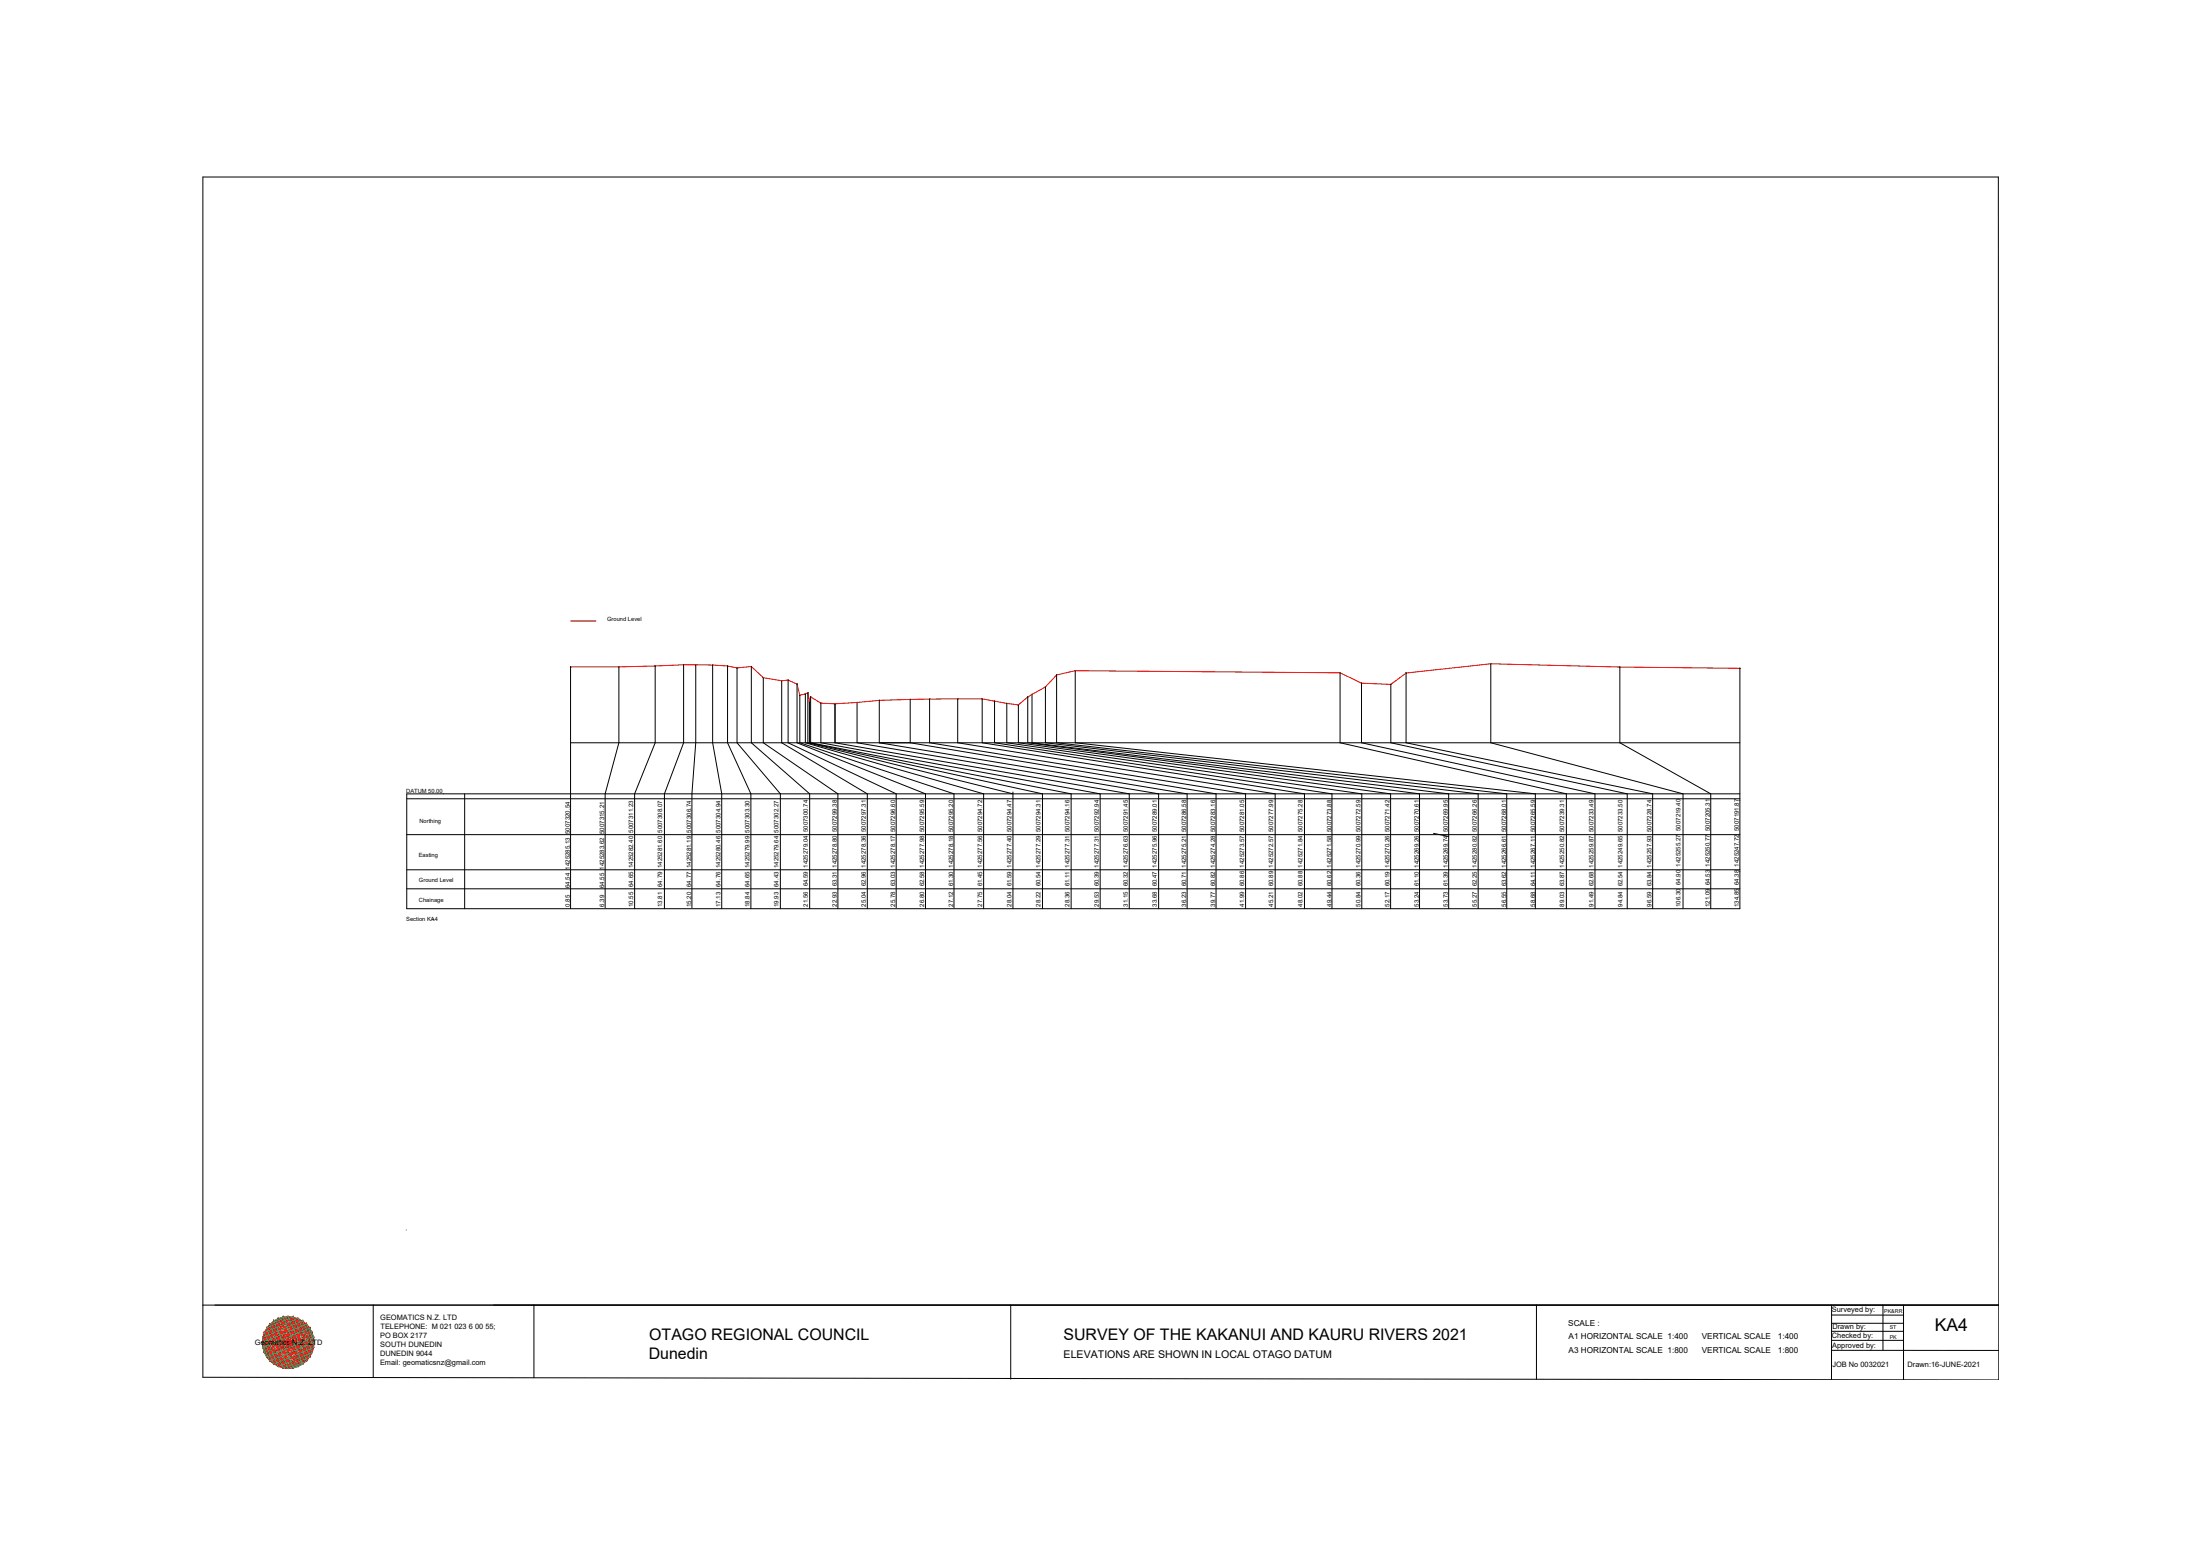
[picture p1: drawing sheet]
<svg xmlns="http://www.w3.org/2000/svg" width="420mm" height="297mm" viewBox="0 0 420 297" stroke-linecap="round" stroke-linejoin="round" font-family="sans-serif">
<!-- layer: 0 -->
<g fill="none" stroke="#000" stroke-width=".19">
<path d="M38.7 33.8h342.9l.1 229.6-343-.5zM108.9 127.3h.1M109 127.3v46.2M118.2 127.3h.1M118.2 127.3v14.5l-2.6 9.7v21.8M125.1 127.1l.1 .1M125.1 127.1v14.7l-3.9 9.7v22M125.2 127.1l-.1 .1M130.6 126.9v14.9l-3.7 9.7v22M132.9 126.9v.1M132.9 126.9v14.9l-.8 9.7v21.8M136.1 126.9v.1"/>
<path d="M136.1 127v14.8l1.7 9.7v22M138.9 127.1l.1 .1M138.9 127.1v14.7l4.5 9.7v22M139 127.1l-.1 .1M140.7 127.5h.1M140.8 127.5v14.3l8.2 9.7v22M143.5 127.2v.1M143.5 127.2v14.6l11.1 9.7v22M145.7 129.3l.1 .1M145.8 129.3v12.5l14.2 9.7v22M149.3 129.9v.1M149.3 130v11.8l16.3 9.7v22"/>
<path d="M150.5 129.8v.1M150.5 129.9v11.9l20.7 9.7v21.8M152.2 130.6h.1M152.2 130.6v11.2l24.6 9.7v22M152.7 132.7h.1M152.7 132.7v9.1l29.5 9.7v21.8M152.8 132.7h-.1M153.8 132.4v.1M153.8 132.4v9.4l34.1 9.7v22M154.3 132.2v.1M154.3 132.2v9.6l39.2 9.7v22M154.6 134h.1"/>
<path d="M154.6 134v7.8l44.5 9.7v22M154.8 133v.1M154.8 133.1v8.7l49.8 9.7v22M156.8 134.2v7.6l53.3 9.7v22M159.5 134.4v7.4l56.2 9.7v22M159.5 134.3l-.1 .1M163.7 134.1h.1M163.7 134.1v7.7l57.6 9.7v22M167.9 133.7h.1M167.9 133.7v8.1l58.8 9.7v22M173.8 133.5h.1M173.8 133.5v8.3l58.4 9.7v22"/>
<path d="M173.9 133.5h-.1M177.5 133.4l.1 .1M177.5 133.5v8.3l60.4 9.7v22M177.6 133.4l-.1 .1M182.9 133.4v8.4l60.6 9.7v22M182.9 133.4h.1M187.6 133.4h.1M187.6 133.4v8.4l61.5 9.7v22M189.9 133.8l.1 .1M189.9 133.8v8l64.5 9.7v22M190 133.8l-.1 .1M192.3 134.3h.1"/>
<path d="M192.3 134.3v7.5l67.8 9.7v22M194.5 134.5v.1M194.5 134.6v7.2l71.1 9.7v22M196.3 133.1v8.7l74.8 9.7v22M196.3 133v.1M197.1 132.5v9.3l79.6 9.7v22M199.6 131.1l.1 .1M199.7 131.1v10.7l82.6 9.7v22M199.7 131.1l-.1 .1M201.8 128.8v.1M201.8 128.8v13l86 9.7v22M205.3 128l.1 .1"/>
<path d="M205.3 128v13.8l87.9 9.7v22M205.4 128l-.1 .1M255.9 128.4v.1M255.9 128.4v13.4l43.2 9.7v22M260 130.4h.1M260.1 130.4l-.1 11.4 44.6 9.7v22M265.6 130.6v.1M265.6 130.7v11.1l45.2 9.7v22M268.5 128.5h.1M268.5 128.5v13.3l47.1 9.7v22M268.6 128.5h-.1M284.7 126.7h.1"/>
<path d="M284.7 126.7v15.1l36.7 9.7v22M309.3 127.3l.1 .1M309.4 127.3v14.5l17.3 9.7v22M332.3 127.6h.1M332.3 127.6v45.9h-254.6v-21.9l254.6-.1M77.7 159.3h254.6M77.7 152.5h254.6M88.7 151.5v22M109 141.8h223.3M193.5 151.4h.1M273.8 159.1l2.9 .6M77.7 169.7h254.6"/>
<path d="M77.7 166h254.6M82.7 175.6h.1M38.7 249.1h343M71.3 249.1v13.9M102 249.1v13.9M193 249.1v14.2M293.4 249.1v14.2M349.8 254.1h13.7M349.8 255.9h13.7M349.8 257.8h31.9M349.8 251l13.7 .1M349.8 249.1v14.3"/>
<path d="M349.8 252.6h13.7M359.6 249.1v8.6M363.5 249.2v14.2"/>
<circle cx="109" cy="127.3" r=".02"/>
<circle cx="118.2" cy="127.3" r=".02"/>
<circle cx="125.1" cy="127.1" r=".02"/>
<circle cx="130.6" cy="126.9" r=".02"/>
<circle cx="132.9" cy="126.9" r=".02"/>
<circle cx="136.1" cy="127" r=".02"/>
<circle cx="138.9" cy="127.1" r=".02"/>
<circle cx="140.8" cy="127.5" r=".02"/>
<circle cx="143.5" cy="127.2" r=".02"/>
<circle cx="145.8" cy="129.4" r=".02"/>
<circle cx="149.3" cy="129.9" r=".02"/>
<circle cx="150.5" cy="129.8" r=".02"/>
<circle cx="152.2" cy="130.6" r=".02"/>
<circle cx="152.7" cy="132.7" r=".02"/>
<circle cx="153.8" cy="132.5" r=".02"/>
<circle cx="154.3" cy="132.2" r=".02"/>
<circle cx="154.6" cy="134" r=".02"/>
<circle cx="154.8" cy="133" r=".02"/>
<circle cx="159.5" cy="134.4" r=".02"/>
<circle cx="163.7" cy="134.1" r=".02"/>
<circle cx="167.9" cy="133.7" r=".02"/>
<circle cx="173.8" cy="133.5" r=".02"/>
<circle cx="177.5" cy="133.5" r=".02"/>
<circle cx="182.9" cy="133.4" r=".02"/>
<circle cx="187.6" cy="133.4" r=".02"/>
<circle cx="189.9" cy="133.8" r=".02"/>
<circle cx="192.3" cy="134.3" r=".02"/>
<circle cx="194.5" cy="134.6" r=".02"/>
<circle cx="196.3" cy="133" r=".02"/>
<circle cx="197.1" cy="132.6" r=".02"/>
<circle cx="199.6" cy="131.1" r=".02"/>
<circle cx="201.8" cy="128.8" r=".02"/>
<circle cx="205.3" cy="128" r=".02"/>
<circle cx="255.9" cy="128.4" r=".02"/>
<circle cx="260" cy="130.4" r=".02"/>
<circle cx="265.6" cy="130.6" r=".02"/>
<circle cx="268.5" cy="128.5" r=".02"/>
<circle cx="284.7" cy="126.7" r=".02"/>
<circle cx="309.4" cy="127.3" r=".02"/>
<circle cx="332.3" cy="127.6" r=".02"/>
</g>
<!-- layer: geo -->
<g fill="none" stroke="#545454" stroke-width=".19">
<path d="M50.1 256.3h9.9M50.2 255.3h9.7v2h-9.7zM50.4 254.4h9.2v3.8h-9.2l.1-3.8M50.5 254.4h.1M50.9 253.5h8.3v5.6l-8.3-.1zM52.3 252.1h.1M52.3 252.1h5.5v8.3h-5.5zM53.1 251.7h3.8v9.2h-3.8zM54.1 251.4h1.9v9.8h-1.9zM55 251.3v10M58.6 252.8v7h-7.1v-7h7.1M59.2 253.5h.1"/>
<path d="M59.9 255.3h.1"/>
</g>
<g fill="none" stroke="#ff0" stroke-width=".19">
<path d="M50.1 256.3l4.9-5 5 5-5 4.9-4.8-4.9M50.2 255.3l3.9-3.9 5.8 5.9-3.9 3.9zM50.4 258.2l6.5-6.5 2.7 2.7-6.5 6.5zM50.4 254.4l6.5 6.5 2.7-2.7-6.5-6.5-2.6 2.7M51.5 259.8h.1M51.5 252.8l7.1 7M52.3 252.1l6.9 6.9-1.4 1.4-6.9-6.9zM56 251.4l3.9 3.9-5.8 5.9-3.9-3.9zM57.8 252.1l1.4 1.4-6.9 6.9-1.4-1.3zM58.6 252.7h.1M58.6 252.8l-7.1 7M58.6 259.8h.1"/>
<path d="M56 261.2h.1"/>
</g>
<g fill="none" stroke="#00b85c" stroke-width=".19">
<path d="M50.1 256.3l8.5-3.5 1.4 3.5-8.5 3.5zM50.2 255.3l7.6-3.2 2.1 5.2-7.6 3.1zM50.2 257.3l9-3.8 .7 1.8-9 3.8zM50.9 253.5l5.1-2.1 3.2 7.7-5.1 2.1zM52.3 252.1l1.8-.7 3.7 9-1.8 .8zM53.1 251.7l1.9 4.6M55 256.3l1.9 4.6M55 256.3l-4.6 1.9M56.9 251.7l-3.8 9.2M56.9 251.7l2.7 6.5M56.9 251.7l-6.4 2.7M58.6 259.8l-3.6-8.5-3.5 1.5 3.5 8.5 3.6-1.5"/>
<path d="M59.6 258.2l-9.2-3.8 2.7 6.5M59.6 254.4l-4.6 1.9M59.6 258.2l-6.5 2.7"/>
</g>
<g fill="none" stroke="#f00" stroke-width=".19">
<path d="M50.1 256.3l.4 1.9M50.1 256.3l3 4.6M50.1 256.3l6.8 4.6M50.1 256.3l9.5 1.9M50.1 256.3h.1M50.2 257.3h.1M50.2 255.3h.1M50.2 255.3l4.8 1M50.2 255.3l.7 3.7M50.2 255.3l3.9 5.9M50.2 257.3l2.1 3.1M50.2 255.3l7.6 5.1"/>
<path d="M50.2 257.3l5.8 3.9M50.2 257.3l9 1.7M50.4 254.4l-.3 1.9M50.5 254.4h.1M50.5 254.4l1 5.4M50.5 254.4l4.5 6.9M50.5 258.2l1 1.6M50.5 258.2l4.5 3.1M50.5 254.4l8.1 5.4M50.5 254.4l9.5 1.9M50.5 258.2l8.1 1.6M50.5 258.2h.1"/>
<path d="M50.9 259h.1M50.9 253.5h.1M50.9 253.5l4.1 2.8M50.9 253.5l1.4 6.9M50.9 253.5l5.1 7.7M50.9 259l3.2 2.2M50.9 253.5l9 1.8M50.9 259l6.9 1.4M50.9 253.5l-.7 3.8M51.5 252.8h.1M51.5 252.8l1.6 8.1M51.5 252.8l5.4 8.1"/>
<path d="M51.5 252.8l-1 1.6M51.5 259.8l5.4 1.1M51.5 252.8l8.1 5.4M51.5 259.8l1.6 1.1M51.5 259.8l5.4-8.1-1.9 9.6M51.5 252.8l8.1 1.6M51.5 252.8l-1 5.4M51.6 259.8h.1M52.3 252.1h.1M52.3 252.1l5.5 8.3M52.3 252.1l1.8 9.1M52.3 252.1l7.6 5.2"/>
<path d="M52.3 252.1l-2.1 3.2M52.3 252.1l6.9 1.4M52.3 252.1l-1.4 6.9M53.1 251.7h.1M53.1 251.7l1.9 9.6M53.1 251.7l5.5 8.1M53.1 251.7l-1.6 1.1M53.1 251.7l6.9 4.6M53.1 251.7l-3 4.6M53.1 251.7l5.5 1.1M53.1 251.7l-1.6 8.1M54.1 251.4h.1"/>
<path d="M54.1 251.4l1.9 9.8M54.1 251.4l-3.2 2.1M54.1 251.4l-3.9 5.8M54.1 251.4l3.7 .7M54.1 251.4l-1.8 9M55 251.3h.1M55 256.3l4.2 2.8M55 256.3l4.9 1M55 251.3l1.9 9.6M55 251.3l-1.9 .4M55 251.3l4.6 6.9M55 251.3l-4.5 3.1"/>
<path d="M55 251.3l4.6 3.1M55 251.3l-4.5 6.9M55 251.3l1.9 .4M55 251.3l-1.9 9.6M56 251.4h.1M56 251.4l-1.9 9.8M56 251.4l1.8 9M56 251.4l-3.7 .7M56 251.4l3.9 5.9M56 251.4l-5.8 3.9M56 251.4l3.2 2.1M56 251.4l-5.1 7.6"/>
<path d="M56.9 251.7h.1M56.9 251.7l1.7 8.1M56.9 251.7l-5.4 1.1M56.9 251.7l3.1 4.6M56.9 251.7l-6.8 4.6M56.9 251.7l1.7 1.1M57.8 252.1h.1M57.8 252.1l-5.5 8.3M57.8 252.1l1.4 7M57.8 252.1l-6.9 1.4M57.8 252.1l2.1 3.2M57.8 252.1l-7.6 5.2"/>
<path d="M57.8 252.1l-1.8 9.1M58.5 252.8h.1M58.6 252.8l1 5.4M58.6 252.8l-8.1 1.6M58.6 259.8l-5.5 1.1M58.6 252.8l1 1.6M58.6 252.8l-8.1 5.4M58.6 252.8l-5.5 8.1M58.6 252.8l-1.7 8.1M58.6 259.8h.1M59.2 253.5h.1M59.2 259h.1"/>
<path d="M59.2 253.5l-8.3 5.6M59.2 253.5l.7 3.8M59.2 253.5l-9 1.8M59.2 259l-6.9 1.4M59.2 259l-3.2 2.2M59.2 253.5l-5.1 7.7M59.2 253.5l-1.4 6.9M59.6 254.4h.1M59.6 258.1h.1M59.6 254.4l.4 1.9M59.6 258.2l-8.1 1.6M59.6 258.2l-4.6 3.1"/>
<path d="M59.6 258.2l-1 1.6-1.7 1.1M59.6 254.4l-1 5.4M59.6 254.4l-9.5 1.9M59.6 254.4l-8.1 5.4M59.6 254.4l-4.6 6.9M59.9 255.3h.1M59.9 257.3h.1M59.9 255.3l-9.7 2M59.9 257.3l-9 1.7M59.9 255.3l-5.8-3.9 5.1 7.6M59.9 255.3l-7.6 5.1M59.9 257.3l-5.8 3.9"/>
<path d="M59.9 255.3l-3.9 5.9M59.9 257.3l-2.1 3.1M59.9 255.3l-.7 3.7M60 256.3h.1M60 256.3l-9.5 1.9M60 256.3l-6.9 4.6M60 256.3l-3.1 4.6M60 256.3l-.4 1.9M52.3 260.4h.1M52.3 260.4l3.7 .8M53.1 260.9l1.9 .4M53.2 260.9h.1"/>
<path d="M54.1 261.2h.1M55.1 261.2h.1M56 261.2h.1M56.9 260.9l-1.9 .4M57 260.8h.1M57.8 260.4h.1M57.8 260.4l-3.7 .8"/>
</g>
<!-- layer: 0 -->
<g fill="none" stroke="#991b1e" stroke-width=".19">
<path d="M156.7 134.2l.1 .1M156.8 134.2l-.1 .1"/>
<circle cx="156.8" cy="134.2" r=".02"/>
</g>
<path d="M109 118.5h4.8M109 127.3l16.1-.2a101.2 101.2 0 0 1 13.8 0l1.9 .4 2.7-.3 2.3 2.2 3.5 .6 1.2-.2 1.7 .8 .5 2.1 1.6-.5 .3 1.8 .2-1 2 1.2 2.7 .2 8.4-.7 9.6-.2 10.1-.1 6.9 1.2 1.8-1.5 3.4-2 2.1-2.2 3.5-.9 50.6 .4 4.1 2 5.6 .3 2.9-2.2 16.2-1.8 24.7 .6 22.9 .3" fill="none" stroke="#f00" stroke-width=".19"/>
<g fill="none" stroke="#f7abae" stroke-width=".19">
<path d="M77.6 234.8h.1"/>
<circle cx="77.6" cy="234.8" r=".02"/>
</g>
<text font-size="3.4" x="369.5" y="254.1">KA4</text>
<g font-size="3">
<text x="124" y="255.9">OTAGO REGIONAL COUNCIL</text>
<text x="203.1" y="255.8">SURVEY OF THE KAKANUI AND KAURU RIVERS 2021</text>
<text x="123.9" y="259.5">Dunedin</text>
</g>
<text font-size="2" x="203.1" y="259.3">ELEVATIONS ARE SHOWN IN LOCAL OTAGO DATUM</text>
<g font-size="1.6">
<text x="299.5" y="253.1">SCALE :</text>
<text x="299.6" y="255.7">A1 HORIZONTAL SCALE 1:400</text>
<text x="325" y="255.7">VERTICAL SCALE</text>
<text x="339.5" y="255.7">1:400</text>
<text x="299.6" y="258.3">A3 HORIZONTAL SCALE 1:800</text>
<text x="325" y="258.3">VERTICAL SCALE</text>
<text x="339.5" y="258.3">1:800</text>
</g>
<g font-size="1.4">
<text x="72.6" y="252">GEOMATICS N.Z. LTD</text>
<text x="349.9" y="250.5">Surveyed by:</text>
<text x="48.6" y="256.7">Geomatics N.Z. LTD</text>
<text x="72.6" y="255.4">PO BOX 2177</text>
<text x="72.6" y="257.1">SOUTH DUNEDIN</text>
<text x="72.7" y="253.7">TELEPHONE: M 021 023 6 00 55;</text>
<text x="349.9" y="255.4">Checked by:</text>
<text x="349.9" y="257.3">Approved by:</text>
<text x="350" y="253.7">Drawn by:</text>
<text x="72.6" y="260.5">Email: geomaticsnz@gmail.com</text>
<text x="72.6" y="258.8">DUNEDIN 9044</text>
<text x="350" y="260.9">JOB No 0032021</text>
<text x="364.3" y="260.9">Drawn:16-JUNE-2021</text>
</g>
<g font-size="1.2">
<text x="108.8" y="173.1" transform="rotate(-90 108.8 173.1)">0.85</text>
<text x="108.8" y="169.6" transform="rotate(-90 108.8 169.6)">64.54 1425285.13 5007320.54</text>
<text x="115.4" y="173.1" transform="rotate(-90 115.4 173.1)">6.39</text>
<text x="115.4" y="169.6" transform="rotate(-90 115.4 169.6)">64.55 1425283.62 5007315.21</text>
<text x="120.9" y="173.2" transform="rotate(-90 120.9 173.2)">10.55</text>
<text x="120.9" y="169.3" transform="rotate(-90 120.9 169.3)">64.65 1425282.40 5007311.23</text>
<text x="126.5" y="173.2" transform="rotate(-90 126.5 173.2)">13.81</text>
<text x="126.5" y="169.3" transform="rotate(-90 126.5 169.3)">64.79 1425281.60 5007308.07</text>
<text x="132" y="173.2" transform="rotate(-90 132 173.2)">15.20</text>
<text x="132" y="169.3" transform="rotate(-90 132 169.3)">64.77 1425281.19 5007306.74</text>
<text x="137.6" y="173.2" transform="rotate(-90 137.6 173.2)">17.13</text>
<text x="137.6" y="169.3" transform="rotate(-90 137.6 169.3)">64.76 1425280.46 5007304.94</text>
<text x="143.1" y="173.2" transform="rotate(-90 143.1 173.2)">18.84</text>
<text x="143.1" y="169.3" transform="rotate(-90 143.1 169.3)">64.65 1425279.99 5007303.30</text>
<text x="148.7" y="173.2" transform="rotate(-90 148.7 173.2)">19.93</text>
<text x="148.7" y="169.3" transform="rotate(-90 148.7 169.3)">64.43 1425279.64 5007302.27</text>
<text x="154.3" y="173.1" transform="rotate(-90 154.3 173.1)">21.56</text>
<text x="154.3" y="169.2" transform="rotate(-90 154.3 169.2)">64.59 1425279.04 5007300.74</text>
<text x="159.8" y="173.1" transform="rotate(-90 159.8 173.1)">22.93</text>
<text x="159.8" y="169.2" transform="rotate(-90 159.8 169.2)">63.31 1425278.80 5007299.38</text>
<text x="165.4" y="173.1" transform="rotate(-90 165.4 173.1)">25.04</text>
<text x="165.4" y="169.2" transform="rotate(-90 165.4 169.2)">62.96 1425278.36 5007297.31</text>
<text x="170.9" y="173.1" transform="rotate(-90 170.9 173.1)">25.78</text>
<text x="170.9" y="169.2" transform="rotate(-90 170.9 169.2)">63.03 1425278.17 5007296.60</text>
<text x="176.5" y="173.1" transform="rotate(-90 176.5 173.1)">26.80</text>
<text x="176.5" y="169.2" transform="rotate(-90 176.5 169.2)">62.58 1425277.98 5007295.59</text>
<text x="182" y="173.1" transform="rotate(-90 182 173.1)">27.12</text>
<text x="182" y="169.2" transform="rotate(-90 182 169.2)">61.30 1425278.18 5007295.20</text>
<text x="187.6" y="173.1" transform="rotate(-90 187.6 173.1)">27.75</text>
<text x="187.6" y="169.2" transform="rotate(-90 187.6 169.2)">61.45 1425277.56 5007294.72</text>
<text x="193.2" y="173.1" transform="rotate(-90 193.2 173.1)">28.04</text>
<text x="193.2" y="169.2" transform="rotate(-90 193.2 169.2)">61.59 1425277.40 5007294.47</text>
<text x="198.7" y="173.1" transform="rotate(-90 198.7 173.1)">28.22</text>
<text x="198.7" y="169.2" transform="rotate(-90 198.7 169.2)">60.54 1425277.29 5007294.31</text>
<text x="204.3" y="173.1" transform="rotate(-90 204.3 173.1)">28.36</text>
<text x="204.3" y="169.2" transform="rotate(-90 204.3 169.2)">61.11 1425277.31 5007294.16</text>
<text x="209.8" y="173.1" transform="rotate(-90 209.8 173.1)">29.53</text>
<text x="209.8" y="169.2" transform="rotate(-90 209.8 169.2)">60.39 1425277.31 5007292.94</text>
<text x="215.4" y="173.1" transform="rotate(-90 215.4 173.1)">31.15</text>
<text x="215.4" y="169.2" transform="rotate(-90 215.4 169.2)">60.32 1425276.63 5007291.45</text>
<text x="220.9" y="173.1" transform="rotate(-90 220.9 173.1)">33.68</text>
<text x="220.9" y="169.2" transform="rotate(-90 220.9 169.2)">60.47 1425275.96 5007289.01</text>
<text x="226.5" y="173.1" transform="rotate(-90 226.5 173.1)">36.23</text>
<text x="226.5" y="169.2" transform="rotate(-90 226.5 169.2)">60.71 1425275.21 5007286.58</text>
<text x="232.1" y="173.1" transform="rotate(-90 232.1 173.1)">39.77</text>
<text x="232.1" y="169.2" transform="rotate(-90 232.1 169.2)">60.82 1425274.28 5007283.16</text>
<text x="237.6" y="173.1" transform="rotate(-90 237.6 173.1)">41.99</text>
<text x="237.6" y="169.2" transform="rotate(-90 237.6 169.2)">60.86 1425273.57 5007281.05</text>
<text x="243.2" y="173.1" transform="rotate(-90 243.2 173.1)">45.21</text>
<text x="243.2" y="169.2" transform="rotate(-90 243.2 169.2)">60.89 1425272.57 5007277.99</text>
<text x="248.7" y="173.1" transform="rotate(-90 248.7 173.1)">48.02</text>
<text x="248.7" y="169.2" transform="rotate(-90 248.7 169.2)">60.88 1425271.84 5007275.28</text>
<text x="254.3" y="173.1" transform="rotate(-90 254.3 173.1)">49.44</text>
<text x="254.3" y="169.2" transform="rotate(-90 254.3 169.2)">60.62 1425271.58 5007273.88</text>
<text x="259.8" y="173.1" transform="rotate(-90 259.8 173.1)">50.84</text>
<text x="259.8" y="169.2" transform="rotate(-90 259.8 169.2)">60.36 1425270.99 5007272.59</text>
<text x="265.4" y="173.1" transform="rotate(-90 265.4 173.1)">52.17</text>
<text x="265.4" y="169.2" transform="rotate(-90 265.4 169.2)">60.19 1425270.26 5007271.42</text>
<text x="271" y="173.1" transform="rotate(-90 271 173.1)">53.24</text>
<text x="271" y="169.2" transform="rotate(-90 271 169.2)">61.10 1425269.26 5007270.61</text>
<text x="276.5" y="173.1" transform="rotate(-90 276.5 173.1)">53.73</text>
<text x="276.5" y="169.2" transform="rotate(-90 276.5 169.2)">61.39 1425269.74 5007269.95</text>
<text x="282.1" y="173.1" transform="rotate(-90 282.1 173.1)">55.27</text>
<text x="282.1" y="169.2" transform="rotate(-90 282.1 169.2)">62.25 1425280.82 5007266.26</text>
<text x="287.6" y="173.1" transform="rotate(-90 287.6 173.1)">56.55</text>
<text x="287.6" y="169.2" transform="rotate(-90 287.6 169.2)">63.62 1425266.61 5007268.01</text>
<text x="293.2" y="173.1" transform="rotate(-90 293.2 173.1)">58.68</text>
<text x="293.2" y="169.2" transform="rotate(-90 293.2 169.2)">64.11 1425267.11 5007265.59</text>
<text x="298.7" y="173.1" transform="rotate(-90 298.7 173.1)">89.03</text>
<text x="298.7" y="169.2" transform="rotate(-90 298.7 169.2)">63.87 1425250.82 5007239.31</text>
<text x="304.3" y="173.1" transform="rotate(-90 304.3 173.1)">91.49</text>
<text x="304.3" y="169.2" transform="rotate(-90 304.3 169.2)">62.68 1425259.87 5007233.49</text>
<text x="309.9" y="173.1" transform="rotate(-90 309.9 173.1)">94.84</text>
<text x="309.9" y="169.2" transform="rotate(-90 309.9 169.2)">62.54 1425249.65 5007233.50</text>
<text x="315.4" y="173.1" transform="rotate(-90 315.4 173.1)">96.59</text>
<text x="315.4" y="169.2" transform="rotate(-90 315.4 169.2)">63.84 1425257.93 5007228.74</text>
<text x="321" y="173.2" transform="rotate(-90 321 173.2)">106.30 64.90 1425255.27 5007219.40</text>
<text x="326.5" y="173.2" transform="rotate(-90 326.5 173.2)">121.09 64.53 1425250.77 5007205.31</text>
<text x="332.1" y="173.2" transform="rotate(-90 332.1 173.2)">134.85 64.38 1425247.72 5007191.87</text>
</g>
<g font-size="1.1">
<text x="116" y="118.6">Ground Level</text>
<text x="77.6" y="151.3">DATUM 50.00</text>
<text x="80.1" y="157.2">Northing</text>
<text x="80" y="163.6">Easting</text>
<text x="80" y="168.3">Ground Level</text>
<text x="80" y="172.2">Chainage</text>
<text x="77.6" y="175.8">Section KA4</text>
</g>
<g font-size="1">
<text x="359.9" y="250.6">PK&amp;RR</text>
<text x="360.9" y="253.7">ST</text>
<text x="360.9" y="255.6">PK</text>
</g>
</svg>
